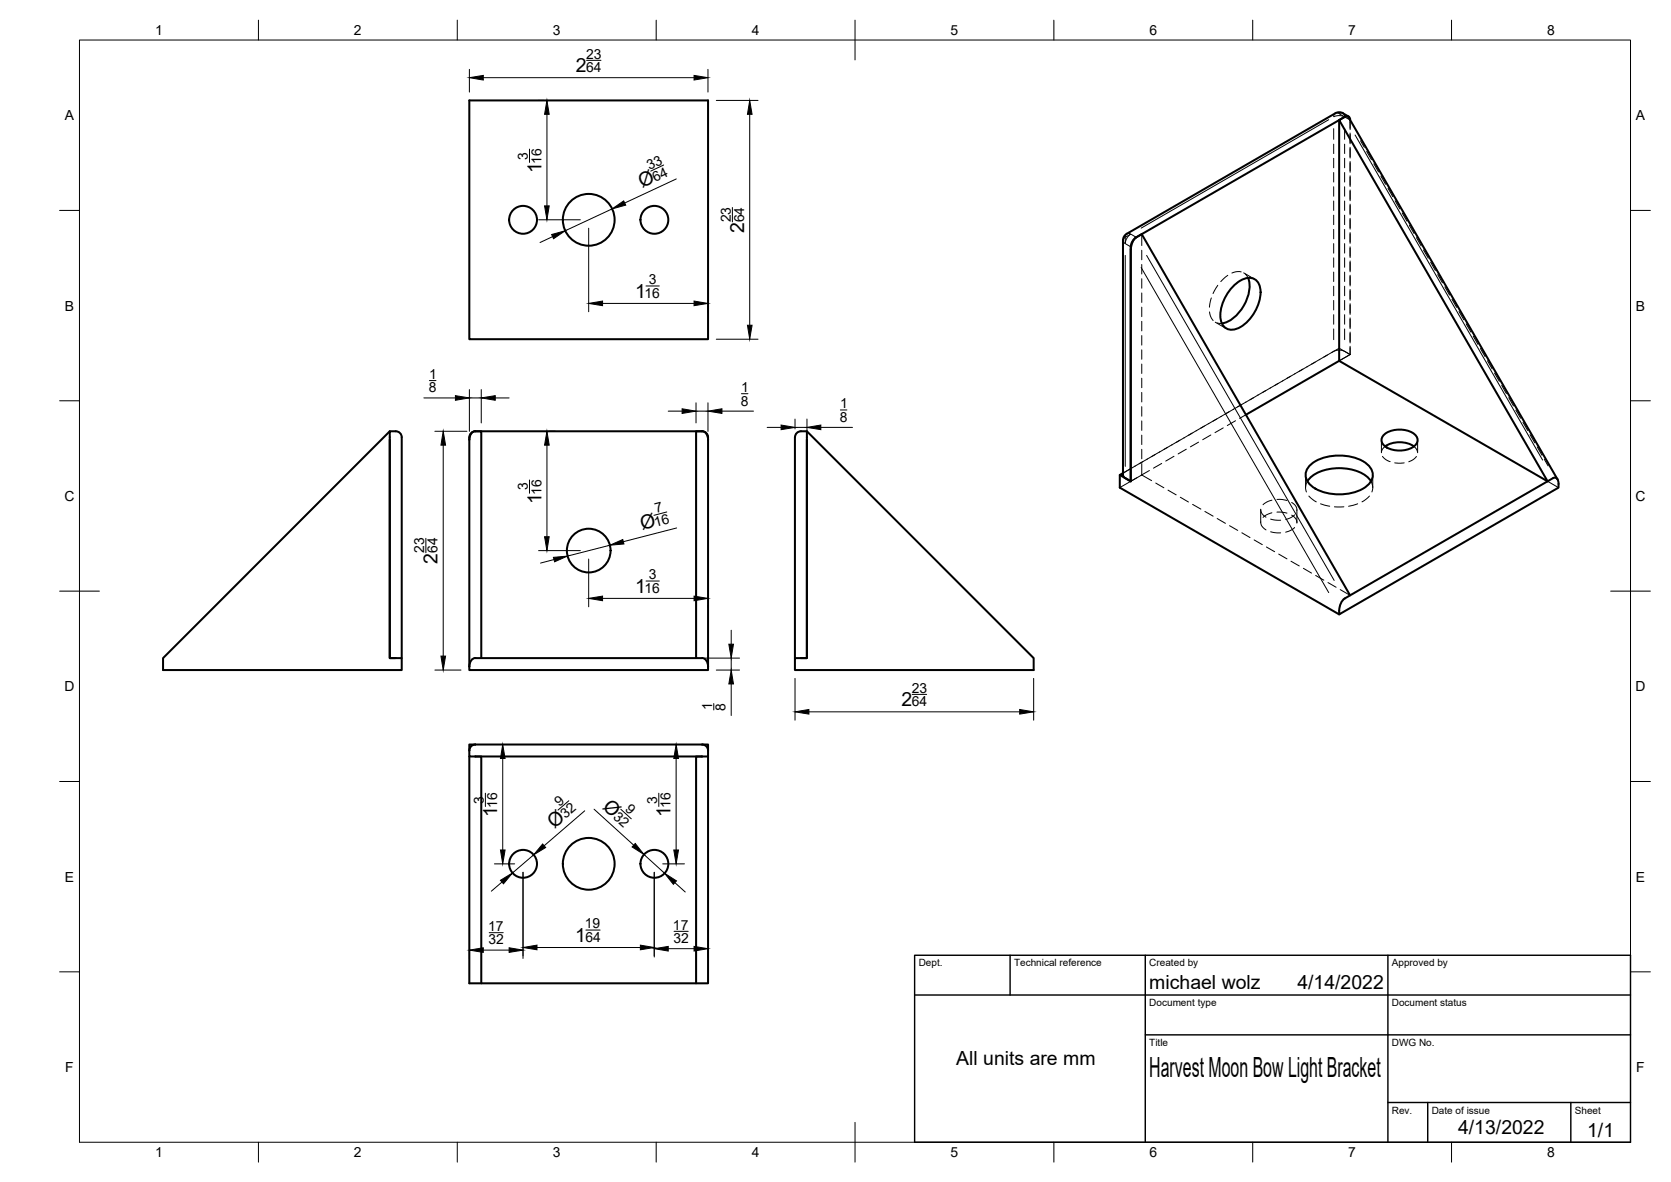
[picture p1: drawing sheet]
<svg xmlns="http://www.w3.org/2000/svg" width="420mm" height="297mm" viewBox="0 0 420 297" stroke-linecap="round" stroke-linejoin="round" font-family="sans-serif">
<!-- layer: Visible -->
<g fill="none" stroke="#000" stroke-width=".51">
<path d="M118 25.2h60v60h-60zM338.1 29.4l-1.4 .8 52.4 90.8-52.4-30.3v-60.5M338.1 29.4l-52.4 30.2M338.1 29.4a.84 .84 0 0 1 1-.1 .84 .84 0 0 1 .4 .8M338.1 29.4a.75 .75 0 0 1 1.1 .3M339.1 29.3a3.1 3.1 0 0 0-3-1l-52.8 30.4M339.2 29.7l52.4 90.8M283.3 58.7l-.8 .9-.1 .8v59l.3 .6 1.6 1M285.7 59.6l1.4-.7 52.4 90.7M285.7 59.6l-1 1-.4 1.4M285.7 59.6a3.8 3.8 0 0 0-1.4 3.1M284.3 62v59"/>
<path d="M310.3 71.7a4.8 4.8 0 0 1 5.2-1.5 4 4 0 0 1 1.4 4.2 10.9 10.9 0 0 1-5.8 8.2 2.84 2.84 0 0 1-4.2-2.4 10.6 10.6 0 0 1 3.4-8.5zM313.8 69.8a9.6 9.6 0 0 1-2.7 9.2l-1.9 1.6-2 .7M336.7 90.7l-23.4 13.5M98 108.4l-57 57v3h60v-3h-3v-54.9M119.5 108.4h1.5v57M119.5 108.4h57M119.5 108.4a1.9 1.9 0 0 0-1.5 2.1M119.5 108.4a1.49 1.49 0 0 0-1.5 1.5M176.5 108.4h-1.5v57M176.5 108.4a1.9 1.9 0 0 1 1.5 2.1M176.5 108.4a1.49 1.49 0 0 1 1.5 1.5v58.5h-60v-58.5M202.9 108.4l57 57v3h-60v-3h3v-54.9"/>
<path d="M281.6 119.4v3.1l55.1 31.9M282.4 118.9l-.8 .5 2.7 1.6M329.2 117.2a11.9 11.9 0 0 1 11.5-2.1 6 6 0 0 1 4.4 3.5 3.8 3.8 0 0 1-2.4 4.2 12.9 12.9 0 0 1-12.8-.6 3.3 3.3 0 0 1-.7-5zM348.1 109.1a6.4 6.4 0 0 1 8 .5 1.92 1.92 0 0 1-1 2.9 6.4 6.4 0 0 1-7.4-.9 1.73 1.73 0 0 1 .4-2.5zM348.3 112.2a6.8 6.8 0 0 1 7.2 0M328.7 120.9a9.5 9.5 0 0 1 8-3.2 9.5 9.5 0 0 1 8 3.2M337.7 150.7l52.8-30.5a.88 .88 0 0 1 1 0 .88 .88 0 0 1 .3 .8l.1 1.5-55.2 31.9 .2-2.2zM99.5 165.4h-1.5v-57a3.6 3.6 0 0 1 2.4 .3l.5 .7 .1 .5v55.5M118 167.5a1.86 1.86 0 0 1 1.5-2.1h57a1.9 1.9 0 0 1 1.5 2.1M199.9 165.4v-55.5a1.49 1.49 0 0 1 1.5-1.5h1.5v57h-1.5M118 190.1v57h60v-57M119.5 190.1h1.5v57"/>
<path d="M119.5 187.1h-1.5v3h1.5M119.5 187.1h57M119.5 190.1h57M119.5 187.1a1.49 1.49 0 0 0-1.5 1.5M176.5 190.1h-1.5v57M176.5 187.1h1.5v1.5M176.5 187.1a1.49 1.49 0 0 1 1.5 1.5M178 188.6v1.5h-1.5"/>
<circle cx="131.5" cy="55.2" r="3.5"/>
<circle cx="148" cy="55.2" r="6.5"/>
<circle cx="164.5" cy="55.2" r="3.5"/>
<circle cx="148" cy="138.4" r="5.5"/>
<circle cx="131.5" cy="217.1" r="3.5"/>
<circle cx="148" cy="217.1" r="6.5"/>
<circle cx="164.5" cy="217.1" r="3.5"/>
</g>
<!-- layer: Hidden Narrow -->
<g fill="none" stroke="#000" stroke-width=".25">
<path d="M335.3 32.3v2.7M335.3 36.2v2.4M335.3 39.8v2.4M335.4 29.3a3.1 3.1 0 0 1 2.6 0M335.7 28.5l-.4 .8M337.7 28.5l.4 .8M338.1 32.3v2.7M338.1 36.2v2.4M338.1 39.8v2.4M338.2 29.4l1.2 .7M342.1 35.4l.9 1.6M343.6 38.1l1.2 2"/>
<path d="M282.9 59.7l-.5 .7M282.9 59.7v1.5M283.3 58.8l-.4 .8M284.2 58.9l-1.2 .7M335.3 43.4v2.3M335.3 46.9v2.4M335.3 50.5v2.4M335.3 54.1v2.4M335.3 57.6v2.4M338.1 43.4v2.3M338.1 46.9v2.4M338.1 50.5v2.4"/>
<path d="M338.1 54.1v2.4M338.1 57.6v2.4M345.4 41.2l1.2 2M347.2 44.2l1.2 2.1M349 47.3l1.2 2.1M350.8 50.4l1.2 2.1M352.6 53.5l1.2 2.1M354.4 56.6l1.2 2.1M356.2 59.7l1.1 2.1M335.3 61.2v2.4M335.3 64.8v2.4M335.3 68.4v2.3"/>
<path d="M335.3 71.9v2.4M335.3 75.5v2.4M335.3 79.1v2.4M338.1 61.2v2.4M338.1 64.8v2.4M338.1 68.4v2.3M338.1 71.9v2.4M338.1 75.5v2.4M338.1 79.1v2.4M357.9 62.8l1.2 2.1M359.7 65.9l1.2 2.1M361.5 69l1.2 2.1"/>
<path d="M363.3 72.1l1.2 2.1M365.1 75.2l1.2 2M366.9 78.3l1.2 2.1M335.3 82.7v2.7M338.1 82.7v2.7M368.7 81.4l1.1 2M370.4 84.5l1.2 2M372.2 87.6l1.2 2M374 90.7l1.2 2M375.8 93.8l1.2 2M377.6 96.8l1.2 2.1M379.4 99.9l1.2 2.1"/>
<path d="M381.1 103l1.3 2.1M382.9 106.1l1.2 2.1M384.7 109.2l1.2 2.1M386.5 112.3l1.2 2.1M388.3 115.4l1 1.7"/>
</g>
<!-- layer: Hidden -->
<g fill="none" stroke="#000" stroke-width=".25">
<path d="M339.2 29.7l.3 1.1M339.5 30.1v2.5M339.5 33.4v2.7M339.5 37v2.7M287.1 58.9v2.8M339.5 40.6v2.7M339.5 44.2v2.7M339.5 47.7v2.7M339.5 51.3v2.7M339.5 54.9v2.7M339.5 58.4v2.8M287.1 62.9v2.4"/>
<path d="M287.1 66.5v2.4M287.1 70v2.4M287.1 73.6v2.4M287.1 77.2v2.4M304.1 78.4l.3 1 .6 1.1M304.6 74.9l-.5 2.3M306.2 71.7l-1.2 2.1M308.7 69.2l-1.7 1.6M312.1 68.3h-1.3l-1 .3M312.7 68.6l2.8 1.6M313.1 68.9l.7 1M339.5 62v2.7"/>
<path d="M339.5 65.6v2.7M339.5 69.2v2.7M339.5 72.7v2.7M339.5 76.3v2.7M339.5 79.9v2.7M287.1 80.8v2.3M287.1 84.3v2.4M287.1 87.9v2.4M287.1 91.5v2.4M287.1 95v2.4M287.1 98.6v2.4M305.6 81l2.7 1.6"/>
<path d="M306 81.2l1.2 .1M315.2 99.9l-2 1.2M316.4 99.3l-2.1 1.2M322.5 95.7l-6.2 3.6M324.5 94.6l-2.1 1.2M330.7 91l-7.1 4.1M331.8 90.3l-2 1.2M333.8 89.2l-2.1 1.2M334.8 88.6l1.9-1.1 2.8 1.6M339.5 89.1l-1.4-.8a3.1 3.1 0 0 0-2.8 0l-2.4 1.4M339.5 83.4v2.8M339.5 87v2.1"/>
<path d="M339.5 89.1l-2.8 1.6M284.3 117.8l-1.9 1.1M285.4 117.1l-2.7 1.6-.3 .7M287.1 102.2v2.4M287.1 105.8v2.3M287.1 109.4v2.3M287.1 112.9v2.4M287.1 116.5v2.9M287.1 119.4l-5.5 3.1M287.1 119.4l2.5 1.4M288.5 115.3l-3.2 1.9M289 118.2l-2.1 1.2"/>
<path d="M290.5 114.2l-2.1 1.2M291.6 113.5l-2.1 1.3M292.1 116.5l-2.1 1.2M293.6 112.4l-2.1 1.2M295.2 114.7l-2.1 1.2M297.8 110l-5.1 3M298.3 112.9l-2.1 1.2M300.9 108.2l-3.2 1.9M301.4 111.1l-2.1 1.2M304 106.4l-3.2 1.9M304.5 109.3l-2.1 1.2M307.1 104.6l-3.2 1.9"/>
<path d="M307.6 107.5l-2.1 1.2M309 103.5l-2 1.2M310.7 105.7l-2.1 1.2M313.3 101.1l-5.2 2.9M313.3 104.2l-1.6 .9M328.3 119.4v3.1M345.2 119.4v3.1M347.3 110.6v3.2M347.6 114.7l.8 .8 1.1 .5M348.3 112.2l-.6 .6-.3 .8M350.7 116.3h2.4M355.5 112.2l.6 .6 .3 .8"/>
<path d="M356.2 114.7l-.8 .8-1.2 .5M356.4 110.6v3.2M290.6 121.4l2.1 1.2M293.7 123.2l2 1.2M296.8 125l2 1.2M299.9 126.8l2 1.1M303 128.5l2 1.2M306 130.3l2.1 1.2M309.2 132.1l2 1.2M312.3 133.9l2 1.2M315.3 135.7l2.1 1.2M317 128.1v3.2"/>
<path d="M317 128l.3 1.1 1 .9M317 131.1l.3 1.2 1 .9M318.4 137.5l2.1 1.1M319.5 130.5l2.5 .2M319.5 133.6l2.5 .3M319.8 125.7l-1.3 .5-.9 .6M319.8 128.9l-1.3 .5-.9 .6M321.1 125.5l2.5 .3M321.1 128.7l2.5 .3M321.5 139.2l2.1 1.2M324.8 126.3l1.1 1 .2 1M324.8 129.5l1.1 1 .2 1"/>
<path d="M325.5 129.4l-1.1 .8-1.1 .3M325.5 132.6l-1.1 .7-1.1 .4M326.1 128.1v3.2M328.7 121l-.4 1.4 .2 1.2M329.1 124.7l1.9 1.4M332 126.6l2.3 .6M335.5 127.4h2.4M341.4 126.6l-2.3 .6M344.3 124.7l-1.8 1.4M344.7 121l.5 1.4-.2 1.2M389.1 121l2.8 1.5M324.6 141l2.1 1.2"/>
<path d="M327.7 142.8l2.1 1.2M330.8 144.6l2.1 1.2M333.9 146.4l2.1 1.2M337 148.2l2.5 1.4"/>
</g>
<!-- layer: Visible Narrow -->
<g fill="none" stroke="#000" stroke-width=".25">
<path d="M334.1 30.1l-47.2 27.2M335.8 28.4l.9 .1M336.8 28.6l1.2 .7M337.7 28.4l-.9 .1M340.7 33.9l47.2 81.7M283.4 58.7l.9 .1M284.2 58.9l-.7 .7-.6 1.5M284.4 58.9l1.2 .7M282.4 60.5l.5 .7M282.9 64.2v53M283 61.3l1.2 .7M286.9 67.2l47.2 81.7"/>
<path d="M288.3 64.2l47.2 81.7"/>
</g>
<!-- layer: Border -->
<g fill="none" stroke="#000" stroke-width=".25">
<path d="M20 10.1h390v276.9h-390zM65 5.1v5M115 5.1v5M165 5.1v5M215 5.1v10M265 5.1v5M315 5.1v5M365 5.1v5M15 52.9h5M410 52.9h5M15 100.7h5M410 100.7h5"/>
<path d="M15 148.6h10M405 148.6h10M15 196.4h5M410 196.4h5M15 244.2h5M410 244.2h5M65 287v5M115 287v5M165 287v5M215 282.1v9.9M265 287v5M315 287v5"/>
<path d="M365 287v5"/>
</g>
<!-- layer: TitleBlock -->
<path d="M230 240.1h180v46.9h-180zM230 250h180M254 240.1v9.9M288 240.1v46.9M349 240.1v46.9M288 260.1h122M349 277.1h61M359 277.1v9.9M395 277.1v9.9" fill="none" stroke="#000" stroke-width=".36"/>
<!-- layer: Dimensions -->
<g fill="none" stroke="#000" stroke-width=".25">
<path d="M118 17.4v5.7M121.5 19.5h53M147.5 15.2h3.6M178 17.4v5.7M133.1 37.5v3.3M135.4 25.2h1.2M137.5 28.7v23M180.1 25.2h10.5M188.5 28.7v53M135.4 55.2h10.5M139 59.5l-3.2 1.4M148 57.3v21"/>
<path d="M153.9 52.5l-11.8 5.5M166.9 41.5l-3.3 1.5M170.1 45l-13 6M184.1 52.1v3.7M151.5 76.2h23M162.4 71.9h3.4M178 77v1.3M106.6 100h7.9M108 95.6h1.6M118 97.9v10.5M118 100h3M121 97.9v8.4"/>
<path d="M124.5 100h3.5M180.1 85.2h10.5M186.4 98.9h1.7M109.3 108.4h8.1M111.4 111.9v53M137.5 111.9v23M137.9 108.4h1.7M168 103.3h3.5M175 101.2v5.1M175 103.3h3M178 101.2v7.2M181.5 103.3h8"/>
<path d="M192.9 107.4h3.5M199.9 105.3v2.5M199.9 107.4h3M202.9 105.3v3.1M206.4 107.4h8M211.3 103h1.6M107.1 135.3v3.6M133.1 120.6v3.4M135.4 138.4h10.5M153.4 137l-10.7 2.7M167.7 128.7l-3.3 .8M170.1 132.7l-13.4 3.4"/>
<path d="M139.3 140.6l-3.4 .9M148 140.5v12M151.5 150.4h23M162.4 146h3.4M178 152.3v.2M183.9 158.4v3.5M109.3 168.4h6.6M177.1 165.4h8.8M179.5 176.8v1.6M180.1 168.4h5.8M183.9 165.4v3M183.9 171.9v7.9"/>
<path d="M199.9 170.5v10.5M203.4 178.9h53M229.4 174.5h3.6M259.9 170.5v10.5M122 199.3v3.4M126.4 190.6v23M165.7 199.3v3.4M170 190.6v23M124.3 217.1h5.1M131.5 219.2v21.7M134.2 214.8l-5.3 4.6M143 201.2l-2.7 2.4"/>
<path d="M147 203.8l-10.2 8.7M149.4 203.4l9.9 9M156.1 203.4l2.6 2.4M161.9 214.7l5.2 4.8M164.5 219.2v21.3M166.6 217.1h5.5M118 239.1v1.8M121.5 238.8h6.5M123 234.4h3.5M126.2 221.7l-2.7 2.3M135 238.1h26M147.3 233.7h3.6"/>
<path d="M168 238.4h6.5M169.5 234h3.5M169.7 221.8l2.6 2.4M178 238.5v2"/>
</g>
<g fill="#000" stroke="#000" stroke-width=".25">
<path d="M118 19.5l3.5-.5v1.1zM174.5 19l3.5 .5-3.5 .6zM137.5 25.2l.6 3.5h-1.2zM188.5 25.2l.6 3.5h-1.2zM136.9 51.7h1.2l-.6 3.5zM138.7 58.9l3.4-.9-2.9 2zM153.9 52.5l2.9-2 .5 1zM148 76.2l3.5-.5v1.1zM174.5 75.7l3.5 .5-3.5 .6zM114.5 99.4l3.5 .6-3.5 .6zM121 100l3.5-.6v1.2zM187.9 81.7h1.2l-.6 3.5z"/>
<path d="M111.4 108.4l.6 3.5h-1.1zM137.5 108.4l.6 3.5h-1.2zM171.5 102.7l3.5 .6-3.5 .6zM178 103.3l3.5-.6v1.2zM196.4 106.8l3.5 .6-3.5 .6zM202.9 107.4l3.5-.6v1.2zM136.9 134.9h1.2l-.6 3.5zM153.4 137l3.2-1.4 .3 1.1zM139.1 140.1l3.6-.4-3.3 1.5zM148 150.4l3.5-.6v1.2zM174.5 149.8l3.5 .6-3.5 .6zM110.9 164.9h1.1l-.6 3.5z"/>
<path d="M183.3 161.9h1.1l-.5 3.5zM183.9 168.4l.5 3.5h-1.1zM199.9 178.9l3.5-.6v1.2zM256.4 178.3l3.5 .6-3.5 .6zM126.4 187.1l.6 3.5h-1.2zM170 187.1l.6 3.5h-1.2zM125.8 213.6h1.2l-.6 3.5zM136.4 212.1l.8 .9-3 1.8zM159.7 212l2.2 2.7-3-1.9zM169.4 213.6h1.2l-.6 3.5zM118 238.8l3.5-.6v1.1zM125.8 221.2l3.1-1.8-2.3 2.7z"/>
<path d="M128 238.2l3.5 .6-3.5 .5zM131.5 238.1l3.5-.6v1.2zM161 237.5l3.5 .6-3.5 .6zM164.5 238.4l3.5-.6v1.2zM167.1 219.5l3 1.9-.8 .8zM174.5 237.8l3.5 .6-3.5 .6z"/>
</g>
<text font-size="7" x="289" y="270.6">Harvest Moon Bow Light Bracket</text>
<g font-size="4.9">
<text x="144.8" y="18.1">2</text>
<text x="136.1" y="43.5" transform="rotate(-90 136.1 43.5)">1</text>
<text x="161.4" y="47.3" transform="rotate(-25 161.4 47.3)">Ø</text>
<text x="187.1" y="58.5" transform="rotate(-90 187.1 58.5)">2</text>
<text x="159.7" y="74.8">1</text>
<text x="136.1" y="126.7" transform="rotate(-90 136.1 126.7)">1</text>
<text x="161.5" y="133.3" transform="rotate(-15 161.5 133.3)">Ø</text>
<text x="110" y="141.6" transform="rotate(-90 110 141.6)">2</text>
<text x="159.7" y="149">1</text>
<text x="226.7" y="177.5">2</text>
<text x="151.3" y="203" transform="rotate(42 151.3 203)">Ø</text>
<text x="125" y="205.4" transform="rotate(-90 125 205.4)">1</text>
<text x="139.4" y="208.3" transform="rotate(-41 139.4 208.3)">Ø</text>
<text x="168.6" y="205.4" transform="rotate(-90 168.6 205.4)">1</text>
<text x="144.6" y="236.7">1</text>
<text x="289" y="248.5">michael wolz</text>
<text x="326.2" y="248.5">4/14/2022</text>
<text x="240.4" y="267.6">All units are mm</text>
<text x="366.6" y="285">4/13/2022</text>
<text x="399.1" y="285.7">1/1</text>
</g>
<g font-size="3.5">
<text x="39" y="8.8">1</text>
<text x="89" y="8.8">2</text>
<text x="139" y="8.8">3</text>
<text x="189" y="8.8">4</text>
<text x="239" y="8.8">5</text>
<text x="289" y="8.8">6</text>
<text x="339" y="8.8">7</text>
<text x="389" y="8.8">8</text>
<text x="147.4" y="14.7">23</text>
<text x="147.4" y="18.1">64</text>
<text x="16.3" y="30.2">A</text>
<text x="411.3" y="30.2">A</text>
<text x="132.7" y="40.1" transform="rotate(-90 132.7 40.1)">3</text>
<text x="136.1" y="41.2" transform="rotate(-90 136.1 41.2)">16</text>
<text x="163.3" y="42.7" transform="rotate(-25 163.3 42.7)">33</text>
<text x="164.8" y="45.7" transform="rotate(-25 164.8 45.7)">64</text>
<text x="183.7" y="55.9" transform="rotate(-90 183.7 55.9)">23</text>
<text x="187.1" y="55.9" transform="rotate(-90 187.1 55.9)">64</text>
<text x="163.2" y="71.4">3</text>
<text x="162.1" y="74.8">16</text>
<text x="16.3" y="78">B</text>
<text x="411.3" y="78">B</text>
<text x="107.9" y="95.2">1</text>
<text x="107.8" y="98.6">8</text>
<text x="186.3" y="101.9">8</text>
<text x="186.4" y="98.5">1</text>
<text x="211.2" y="106">8</text>
<text x="211.3" y="102.6">1</text>
<text x="16.2" y="125.9">C</text>
<text x="132.7" y="123.3" transform="rotate(-90 132.7 123.3)">3</text>
<text x="136.1" y="124.3" transform="rotate(-90 136.1 124.3)">16</text>
<text x="411.2" y="125.9">C</text>
<text x="165" y="128.9" transform="rotate(-14 165 128.9)">7</text>
<text x="164.8" y="132.5" transform="rotate(-14 164.8 132.5)">16</text>
<text x="106.7" y="139" transform="rotate(-90 106.7 139)">23</text>
<text x="110" y="139" transform="rotate(-90 110 139)">64</text>
<text x="162.1" y="149">16</text>
<text x="163.2" y="145.6">3</text>
<text x="16.2" y="173.7">D</text>
<text x="411.2" y="173.7">D</text>
<text x="179.1" y="178.4" transform="rotate(-90 179.1 178.4)">1</text>
<text x="182.5" y="178.6" transform="rotate(-90 182.5 178.6)">8</text>
<text x="229.3" y="177.5">64</text>
<text x="229.3" y="174.1">23</text>
<text x="121.6" y="202" transform="rotate(-90 121.6 202)">3</text>
<text x="125" y="203.1" transform="rotate(-90 125 203.1)">16</text>
<text x="140.7" y="202.7" transform="rotate(-41 140.7 202.7)">9</text>
<text x="157" y="203.6" transform="rotate(42 157 203.6)">9</text>
<text x="165.2" y="202" transform="rotate(-90 165.2 202)">3</text>
<text x="168.6" y="203.1" transform="rotate(-90 168.6 203.1)">16</text>
<text x="142.2" y="205.9" transform="rotate(-41 142.2 205.9)">32</text>
<text x="154" y="205.5" transform="rotate(42 154 205.5)">32</text>
<text x="16.3" y="221.6">E</text>
<text x="411.3" y="221.6">E</text>
<text x="122.7" y="234">17</text>
<text x="147" y="233.3">19</text>
<text x="169.2" y="233.6">17</text>
<text x="122.9" y="237.3">32</text>
<text x="147.2" y="236.7">64</text>
<text x="169.3" y="237">32</text>
<text x="16.4" y="269.4">F</text>
<text x="411.4" y="269.4">F</text>
<text x="39" y="290.8">1</text>
<text x="89" y="290.8">2</text>
<text x="139" y="290.8">3</text>
<text x="189" y="290.8">4</text>
<text x="239" y="290.8">5</text>
<text x="289" y="290.8">6</text>
<text x="339" y="290.8">7</text>
<text x="389" y="290.8">8</text>
</g>
<g font-size="2.5">
<text x="231" y="242.9">Dept.</text>
<text x="255" y="242.9">Technical reference</text>
<text x="289" y="242.9">Created by</text>
<text x="350" y="242.9">Approved by</text>
<text x="289" y="252.8">Document type</text>
<text x="350" y="252.8">Document status</text>
<text x="289" y="262.9">Title</text>
<text x="350" y="262.9">DWG No.</text>
<text x="350" y="279.9">Rev.</text>
<text x="360" y="279.9">Date of issue</text>
<text x="396" y="279.9">Sheet</text>
</g>
</svg>
